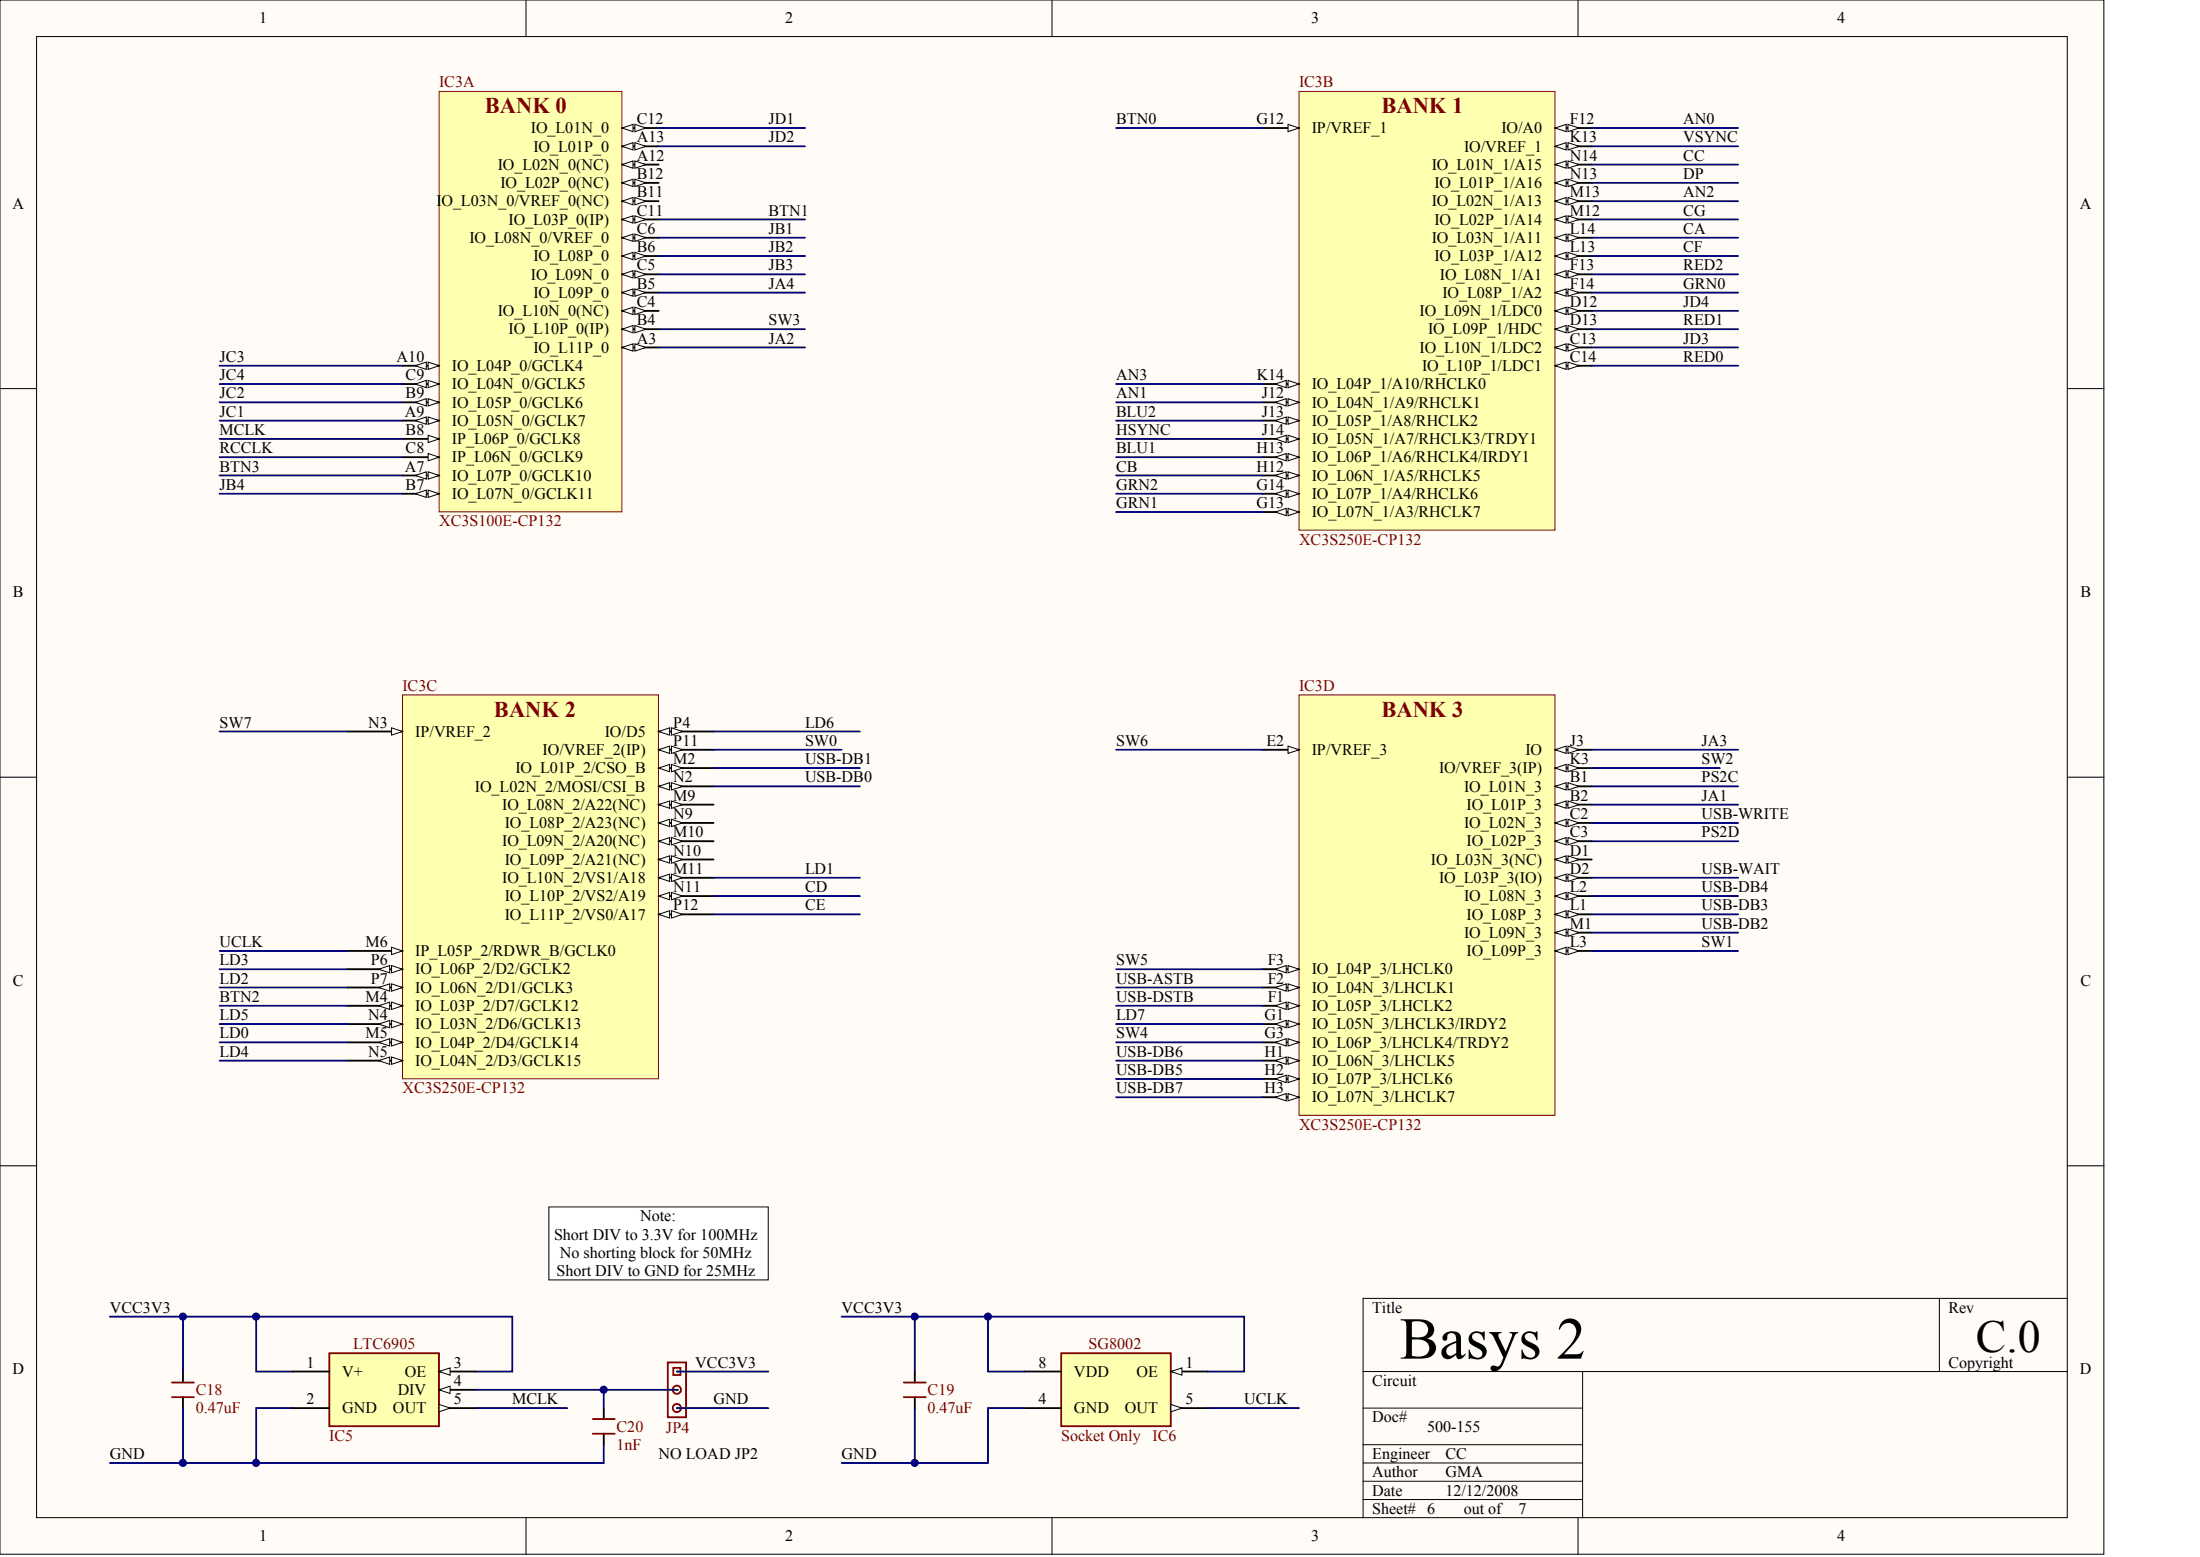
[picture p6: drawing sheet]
<svg xmlns="http://www.w3.org/2000/svg" width="840mm" height="594mm" viewBox="0 0 840 594" stroke-linecap="round" stroke-linejoin="round" font-family="sans-serif">
<g fill="#fffcf8" stroke="#000" stroke-width=".38">
<path d="M0 0h802.9v593h-802.9z"/>
<path d="M14 14h775v565.1h-775z"/>
</g>
<g fill="none" stroke="#000" stroke-width=".38">
<path d="M200.7 0v14M401.5 0v14M602.2 0v14M0 148.3h14M789 148.3h14M0 296.5h14M789 296.5h14M0 444.8h14M789 444.8h14M740.1 495.4v27.9M789 495.4h-268.8v83.7M520.2 523.3h268.8"/>
<path d="M520.2 537.3h83.8M604 523.3v55.8M520.2 558.2h83.8M520.2 551.2h83.8M200.7 579.1v14M401.5 579.1v14M520.2 565.2h83.8M520.2 572.2h83.8M602.2 579.1v14"/>
</g>
<path d="M405 516.3h41.8v27.9h-41.8z" fill="#ffffb0" stroke="#800000" stroke-width=".7"/>
<path d="M391 523.3h14M391 537.3h14M446.9 523.3h13.9" fill="none" stroke="#000" stroke-width=".7"/>
<path d="M446.9 523.3l4.2-1.4v2.8z" fill="#fffcf8" stroke="#000" stroke-width=".38"/>
<path d="M446.9 537.3h13.9" fill="none" stroke="#000" stroke-width=".7"/>
<path d="M446.9 535.9l4.2 1.4-4.2 1.4z" fill="#fffcf8" stroke="#000" stroke-width=".38"/>
<path d="M69.8 523.3v4.2M69.8 533.1v4.2M349.1 523.3v4.2M349.1 533.1v4.2" fill="none" stroke="#000" stroke-width=".7"/>
<path d="M65.6 527.5h8.4M65.6 533.1h8.4M344.9 527.5h8.4M344.9 533.1h8.4" fill="none" stroke="#800000" stroke-width=".7"/>
<path d="M41.9 502.4h55.9v20.9h13.9M69.8 502.4v20.9M97.8 502.4h97.7v20.9h-14M321.2 502.4h55.9v20.9h13.9M349.1 502.4v20.9M377.1 502.4h97.7v20.9h-14M69.8 537.3v20.9M111.7 537.3h-13.9v20.9h-55.9M181.5 537.3h35M349.1 537.3v20.9M391 537.3h-13.9v20.9h-55.9M460.8 537.3h35" fill="none" stroke="#000080" stroke-width=".7"/>
<path d="M167.6 34.9h69.7v160.4h-69.7z" fill="#ffffb0" stroke="#800000" stroke-width=".38"/>
<path d="M237.4 48.8h14" fill="none" stroke="#000" stroke-width=".7"/>
<g fill="#fffcf8" stroke="#000" stroke-width=".38">
<path d="M237.4 48.8l4.2-1.3v2.7z"/>
<path d="M242.3 47.5l4.2 1.3-4.2 1.4z"/>
</g>
<path d="M237.4 55.8h14" fill="none" stroke="#000" stroke-width=".7"/>
<g fill="#fffcf8" stroke="#000" stroke-width=".38">
<path d="M237.4 55.8l4.2-1.4v2.8z"/>
<path d="M242.3 54.4l4.2 1.4-4.2 1.4z"/>
</g>
<path d="M237.4 62.8h14" fill="none" stroke="#000" stroke-width=".7"/>
<g fill="#fffcf8" stroke="#000" stroke-width=".38">
<path d="M237.4 62.8l4.2-1.4v2.8z"/>
<path d="M242.3 61.4l4.2 1.4-4.2 1.4z"/>
</g>
<path d="M237.4 69.8h14" fill="none" stroke="#000" stroke-width=".7"/>
<g fill="#fffcf8" stroke="#000" stroke-width=".38">
<path d="M237.4 69.8l4.2-1.4v2.8z"/>
<path d="M242.3 68.4l4.2 1.4-4.2 1.4z"/>
</g>
<path d="M237.4 76.8h14" fill="none" stroke="#000" stroke-width=".7"/>
<g fill="#fffcf8" stroke="#000" stroke-width=".38">
<path d="M237.4 76.8l4.2-1.4v2.8z"/>
<path d="M242.3 75.4l4.2 1.4-4.2 1.4z"/>
</g>
<path d="M237.4 83.7h14" fill="none" stroke="#000" stroke-width=".7"/>
<g fill="#fffcf8" stroke="#000" stroke-width=".38">
<path d="M237.4 83.7l4.2-1.4v2.8z"/>
<path d="M242.3 82.3l4.2 1.4-4.2 1.4z"/>
</g>
<path d="M153.6 146.5h14" fill="none" stroke="#000" stroke-width=".7"/>
<g fill="#fffcf8" stroke="#000" stroke-width=".38">
<path d="M163.4 145.1l4.2 1.4-4.2 1.4z"/>
<path d="M158.5 146.5l4.2-1.4v2.8z"/>
</g>
<path d="M153.6 139.6h14" fill="none" stroke="#000" stroke-width=".7"/>
<g fill="#fffcf8" stroke="#000" stroke-width=".38">
<path d="M163.4 138.2l4.2 1.4-4.2 1.3z"/>
<path d="M158.5 139.6l4.2-1.4v2.7z"/>
</g>
<path d="M153.6 160.5h14" fill="none" stroke="#000" stroke-width=".7"/>
<g fill="#fffcf8" stroke="#000" stroke-width=".38">
<path d="M163.4 159.1l4.2 1.4-4.2 1.4z"/>
<path d="M158.5 160.5l4.2-1.4v2.8z"/>
</g>
<path d="M153.6 153.5h14" fill="none" stroke="#000" stroke-width=".7"/>
<g fill="#fffcf8" stroke="#000" stroke-width=".38">
<path d="M163.4 152.1l4.2 1.4-4.2 1.4z"/>
<path d="M158.5 153.5l4.2-1.4v2.8z"/>
</g>
<path d="M153.6 188.4h14" fill="none" stroke="#000" stroke-width=".7"/>
<g fill="#fffcf8" stroke="#000" stroke-width=".38">
<path d="M163.4 187l4.2 1.4-4.2 1.4z"/>
<path d="M158.5 188.4l4.2-1.4v2.8z"/>
</g>
<path d="M153.6 181.4h14" fill="none" stroke="#000" stroke-width=".7"/>
<g fill="#fffcf8" stroke="#000" stroke-width=".38">
<path d="M163.4 180l4.2 1.4-4.2 1.4z"/>
<path d="M158.5 181.4l4.2-1.4v2.8z"/>
</g>
<path d="M237.4 90.7h14" fill="none" stroke="#000" stroke-width=".7"/>
<g fill="#fffcf8" stroke="#000" stroke-width=".38">
<path d="M237.4 90.7l4.2-1.4v2.8z"/>
<path d="M242.3 89.3l4.2 1.4-4.2 1.4z"/>
</g>
<path d="M237.4 97.7h14" fill="none" stroke="#000" stroke-width=".7"/>
<g fill="#fffcf8" stroke="#000" stroke-width=".38">
<path d="M237.4 97.7l4.2-1.4v2.8z"/>
<path d="M242.3 96.3l4.2 1.4-4.2 1.4z"/>
</g>
<path d="M237.4 104.7h14" fill="none" stroke="#000" stroke-width=".7"/>
<g fill="#fffcf8" stroke="#000" stroke-width=".38">
<path d="M237.4 104.7l4.2-1.4v2.8z"/>
<path d="M242.3 103.3l4.2 1.4-4.2 1.4z"/>
</g>
<path d="M237.4 111.6h14" fill="none" stroke="#000" stroke-width=".7"/>
<g fill="#fffcf8" stroke="#000" stroke-width=".38">
<path d="M237.4 111.6l4.2-1.4v2.8z"/>
<path d="M242.3 110.2l4.2 1.4-4.2 1.4z"/>
</g>
<path d="M237.4 118.6h14" fill="none" stroke="#000" stroke-width=".7"/>
<g fill="#fffcf8" stroke="#000" stroke-width=".38">
<path d="M237.4 118.6l4.2-1.4v2.8z"/>
<path d="M242.3 117.2l4.2 1.4-4.2 1.4z"/>
</g>
<path d="M237.4 125.6h14" fill="none" stroke="#000" stroke-width=".7"/>
<g fill="#fffcf8" stroke="#000" stroke-width=".38">
<path d="M237.4 125.6l4.2-1.4v2.8z"/>
<path d="M242.3 124.2l4.2 1.4-4.2 1.4z"/>
</g>
<path d="M237.4 132.6h14" fill="none" stroke="#000" stroke-width=".7"/>
<g fill="#fffcf8" stroke="#000" stroke-width=".38">
<path d="M237.4 132.6l4.2-1.4v2.8z"/>
<path d="M242.3 131.2l4.2 1.4-4.2 1.4z"/>
</g>
<path d="M153.6 174.4h14" fill="none" stroke="#000" stroke-width=".7"/>
<path d="M163.4 173l4.2 1.4-4.2 1.4z" fill="#fffcf8" stroke="#000" stroke-width=".38"/>
<path d="M153.6 167.5h14" fill="none" stroke="#000" stroke-width=".7"/>
<path d="M163.4 166.1l4.2 1.4-4.2 1.4z" fill="#fffcf8" stroke="#000" stroke-width=".38"/>
<path d="M495.8 34.9h97.6v167.4h-97.6z" fill="#ffffb0" stroke="#800000" stroke-width=".38"/>
<path d="M593.5 48.8h14" fill="none" stroke="#000" stroke-width=".7"/>
<g fill="#fffcf8" stroke="#000" stroke-width=".38">
<path d="M593.5 48.8l4.2-1.3v2.7z"/>
<path d="M598.4 47.5l4.2 1.3-4.2 1.4z"/>
</g>
<path d="M593.5 55.8h14" fill="none" stroke="#000" stroke-width=".7"/>
<g fill="#fffcf8" stroke="#000" stroke-width=".38">
<path d="M593.5 55.8l4.2-1.4v2.8z"/>
<path d="M598.4 54.4l4.2 1.4-4.2 1.4z"/>
</g>
<path d="M593.5 62.8h14" fill="none" stroke="#000" stroke-width=".7"/>
<g fill="#fffcf8" stroke="#000" stroke-width=".38">
<path d="M593.5 62.8l4.2-1.4v2.8z"/>
<path d="M598.4 61.4l4.2 1.4-4.2 1.4z"/>
</g>
<path d="M593.5 69.8h14" fill="none" stroke="#000" stroke-width=".7"/>
<g fill="#fffcf8" stroke="#000" stroke-width=".38">
<path d="M593.5 69.8l4.2-1.4v2.8z"/>
<path d="M598.4 68.4l4.2 1.4-4.2 1.4z"/>
</g>
<path d="M593.5 76.8h14" fill="none" stroke="#000" stroke-width=".7"/>
<g fill="#fffcf8" stroke="#000" stroke-width=".38">
<path d="M593.5 76.8l4.2-1.4v2.8z"/>
<path d="M598.4 75.4l4.2 1.4-4.2 1.4z"/>
</g>
<path d="M593.5 83.7h14" fill="none" stroke="#000" stroke-width=".7"/>
<g fill="#fffcf8" stroke="#000" stroke-width=".38">
<path d="M593.5 83.7l4.2-1.4v2.8z"/>
<path d="M598.4 82.3l4.2 1.4-4.2 1.4z"/>
</g>
<path d="M593.5 90.7h14" fill="none" stroke="#000" stroke-width=".7"/>
<g fill="#fffcf8" stroke="#000" stroke-width=".38">
<path d="M593.5 90.7l4.2-1.4v2.8z"/>
<path d="M598.4 89.3l4.2 1.4-4.2 1.4z"/>
</g>
<path d="M593.5 97.7h14" fill="none" stroke="#000" stroke-width=".7"/>
<g fill="#fffcf8" stroke="#000" stroke-width=".38">
<path d="M593.5 97.7l4.2-1.4v2.8z"/>
<path d="M598.4 96.3l4.2 1.4-4.2 1.4z"/>
</g>
<path d="M481.8 153.5h14" fill="none" stroke="#000" stroke-width=".7"/>
<g fill="#fffcf8" stroke="#000" stroke-width=".38">
<path d="M491.6 152.1l4.2 1.4-4.2 1.4z"/>
<path d="M486.7 153.5l4.2-1.4v2.8z"/>
</g>
<path d="M481.8 146.5h14" fill="none" stroke="#000" stroke-width=".7"/>
<g fill="#fffcf8" stroke="#000" stroke-width=".38">
<path d="M491.6 145.1l4.2 1.4-4.2 1.4z"/>
<path d="M486.7 146.5l4.2-1.4v2.8z"/>
</g>
<path d="M481.8 167.5h14" fill="none" stroke="#000" stroke-width=".7"/>
<g fill="#fffcf8" stroke="#000" stroke-width=".38">
<path d="M491.6 166.1l4.2 1.4-4.2 1.4z"/>
<path d="M486.7 167.5l4.2-1.4v2.8z"/>
</g>
<path d="M481.8 160.5h14" fill="none" stroke="#000" stroke-width=".7"/>
<g fill="#fffcf8" stroke="#000" stroke-width=".38">
<path d="M491.6 159.1l4.2 1.4-4.2 1.4z"/>
<path d="M486.7 160.5l4.2-1.4v2.8z"/>
</g>
<path d="M481.8 181.4h14" fill="none" stroke="#000" stroke-width=".7"/>
<g fill="#fffcf8" stroke="#000" stroke-width=".38">
<path d="M491.6 180l4.2 1.4-4.2 1.4z"/>
<path d="M486.7 181.4l4.2-1.4v2.8z"/>
</g>
<path d="M481.8 174.4h14" fill="none" stroke="#000" stroke-width=".7"/>
<g fill="#fffcf8" stroke="#000" stroke-width=".38">
<path d="M491.6 173l4.2 1.4-4.2 1.4z"/>
<path d="M486.7 174.4l4.2-1.4v2.8z"/>
</g>
<path d="M481.8 195.4h14" fill="none" stroke="#000" stroke-width=".7"/>
<g fill="#fffcf8" stroke="#000" stroke-width=".38">
<path d="M491.6 194l4.2 1.4-4.2 1.4z"/>
<path d="M486.7 195.4l4.2-1.4v2.8z"/>
</g>
<path d="M481.8 188.4h14" fill="none" stroke="#000" stroke-width=".7"/>
<g fill="#fffcf8" stroke="#000" stroke-width=".38">
<path d="M491.6 187l4.2 1.4-4.2 1.4z"/>
<path d="M486.7 188.4l4.2-1.4v2.8z"/>
</g>
<path d="M593.5 104.7h14" fill="none" stroke="#000" stroke-width=".7"/>
<g fill="#fffcf8" stroke="#000" stroke-width=".38">
<path d="M593.5 104.7l4.2-1.4v2.8z"/>
<path d="M598.4 103.3l4.2 1.4-4.2 1.4z"/>
</g>
<path d="M593.5 111.6h14" fill="none" stroke="#000" stroke-width=".7"/>
<g fill="#fffcf8" stroke="#000" stroke-width=".38">
<path d="M593.5 111.6l4.2-1.4v2.8z"/>
<path d="M598.4 110.2l4.2 1.4-4.2 1.4z"/>
</g>
<path d="M593.5 118.6h14" fill="none" stroke="#000" stroke-width=".7"/>
<g fill="#fffcf8" stroke="#000" stroke-width=".38">
<path d="M593.5 118.6l4.2-1.4v2.8z"/>
<path d="M598.4 117.2l4.2 1.4-4.2 1.4z"/>
</g>
<path d="M593.5 125.6h14" fill="none" stroke="#000" stroke-width=".7"/>
<g fill="#fffcf8" stroke="#000" stroke-width=".38">
<path d="M593.5 125.6l4.2-1.4v2.8z"/>
<path d="M598.4 124.2l4.2 1.4-4.2 1.4z"/>
</g>
<path d="M593.5 132.6h14" fill="none" stroke="#000" stroke-width=".7"/>
<g fill="#fffcf8" stroke="#000" stroke-width=".38">
<path d="M593.5 132.6l4.2-1.4v2.8z"/>
<path d="M598.4 131.2l4.2 1.4-4.2 1.4z"/>
</g>
<path d="M593.5 139.6h14" fill="none" stroke="#000" stroke-width=".7"/>
<g fill="#fffcf8" stroke="#000" stroke-width=".38">
<path d="M593.5 139.6l4.2-1.4v2.7z"/>
<path d="M598.4 138.2l4.2 1.4-4.2 1.3z"/>
</g>
<path d="M481.8 48.8h14" fill="none" stroke="#000" stroke-width=".7"/>
<path d="M491.6 47.5l4.2 1.3-4.2 1.4z" fill="#fffcf8" stroke="#000" stroke-width=".38"/>
<path d="M153.6 265.1h97.7v146.5h-97.7z" fill="#ffffb0" stroke="#800000" stroke-width=".38"/>
<path d="M251.4 279.1h20.9" fill="none" stroke="#000" stroke-width=".7"/>
<g fill="#fffcf8" stroke="#000" stroke-width=".38">
<path d="M251.4 279.1l4.2-1.4v2.8z"/>
<path d="M256.3 277.7l4.1 1.4-4.1 1.4z"/>
</g>
<path d="M251.4 286.1h20.9" fill="none" stroke="#000" stroke-width=".7"/>
<g fill="#fffcf8" stroke="#000" stroke-width=".38">
<path d="M251.4 286.1l4.2-1.4v2.8z"/>
<path d="M256.3 284.7l4.1 1.4-4.1 1.4z"/>
</g>
<path d="M132.7 390.7h20.9" fill="none" stroke="#000" stroke-width=".7"/>
<g fill="#fffcf8" stroke="#000" stroke-width=".38">
<path d="M149.4 389.3l4.2 1.4-4.2 1.4z"/>
<path d="M144.5 390.7l4.2-1.4v2.8z"/>
</g>
<path d="M132.7 383.8h20.9" fill="none" stroke="#000" stroke-width=".7"/>
<g fill="#fffcf8" stroke="#000" stroke-width=".38">
<path d="M149.4 382.4l4.2 1.4-4.2 1.4z"/>
<path d="M144.5 383.8l4.2-1.4v2.8z"/>
</g>
<path d="M132.7 404.7h20.9" fill="none" stroke="#000" stroke-width=".7"/>
<g fill="#fffcf8" stroke="#000" stroke-width=".38">
<path d="M149.4 403.3l4.2 1.4-4.2 1.4z"/>
<path d="M144.5 404.7l4.2-1.4v2.8z"/>
</g>
<path d="M132.7 397.7h20.9" fill="none" stroke="#000" stroke-width=".7"/>
<g fill="#fffcf8" stroke="#000" stroke-width=".38">
<path d="M149.4 396.3l4.2 1.4-4.2 1.4z"/>
<path d="M144.5 397.7l4.2-1.4v2.8z"/>
</g>
<path d="M132.7 376.8h20.9" fill="none" stroke="#000" stroke-width=".7"/>
<g fill="#fffcf8" stroke="#000" stroke-width=".38">
<path d="M149.4 375.4l4.2 1.4-4.2 1.4z"/>
<path d="M144.5 376.8l4.2-1.4v2.8z"/>
</g>
<path d="M132.7 369.8h20.9" fill="none" stroke="#000" stroke-width=".7"/>
<g fill="#fffcf8" stroke="#000" stroke-width=".38">
<path d="M149.4 368.4l4.2 1.4-4.2 1.4z"/>
<path d="M144.5 369.8l4.2-1.4v2.8z"/>
</g>
<path d="M251.4 307h20.9" fill="none" stroke="#000" stroke-width=".7"/>
<g fill="#fffcf8" stroke="#000" stroke-width=".38">
<path d="M251.4 307l4.2-1.4v2.8z"/>
<path d="M256.3 305.6l4.1 1.4-4.1 1.4z"/>
</g>
<path d="M251.4 314h20.9" fill="none" stroke="#000" stroke-width=".7"/>
<g fill="#fffcf8" stroke="#000" stroke-width=".38">
<path d="M251.4 314l4.2-1.4v2.8z"/>
<path d="M256.3 312.6l4.1 1.4-4.1 1.4z"/>
</g>
<path d="M251.4 321h20.9" fill="none" stroke="#000" stroke-width=".7"/>
<g fill="#fffcf8" stroke="#000" stroke-width=".38">
<path d="M251.4 321l4.2-1.4v2.8z"/>
<path d="M256.3 319.6l4.1 1.4-4.1 1.4z"/>
</g>
<path d="M251.4 327.9h20.9" fill="none" stroke="#000" stroke-width=".7"/>
<g fill="#fffcf8" stroke="#000" stroke-width=".38">
<path d="M251.4 327.9l4.2-1.4v2.8z"/>
<path d="M256.3 326.5l4.1 1.4-4.1 1.4z"/>
</g>
<path d="M251.4 334.9h20.9" fill="none" stroke="#000" stroke-width=".7"/>
<g fill="#fffcf8" stroke="#000" stroke-width=".38">
<path d="M251.4 334.9l4.2-1.4v2.8z"/>
<path d="M256.3 333.5l4.1 1.4-4.1 1.4z"/>
</g>
<path d="M251.4 341.9h20.9" fill="none" stroke="#000" stroke-width=".7"/>
<g fill="#fffcf8" stroke="#000" stroke-width=".38">
<path d="M251.4 341.9l4.2-1.4v2.8z"/>
<path d="M256.3 340.5l4.1 1.4-4.1 1.4z"/>
</g>
<path d="M251.4 348.9h20.9" fill="none" stroke="#000" stroke-width=".7"/>
<g fill="#fffcf8" stroke="#000" stroke-width=".38">
<path d="M251.4 348.9l4.2-1.4v2.8z"/>
<path d="M256.3 347.5l4.1 1.4-4.1 1.4z"/>
</g>
<path d="M132.7 279.1h20.9" fill="none" stroke="#000" stroke-width=".7"/>
<path d="M149.4 277.7l4.2 1.4-4.2 1.4z" fill="#fffcf8" stroke="#000" stroke-width=".38"/>
<path d="M132.7 362.8h20.9" fill="none" stroke="#000" stroke-width=".7"/>
<path d="M149.4 361.4l4.2 1.4-4.2 1.4z" fill="#fffcf8" stroke="#000" stroke-width=".38"/>
<path d="M251.4 293.1h20.9" fill="none" stroke="#000" stroke-width=".7"/>
<g fill="#fffcf8" stroke="#000" stroke-width=".38">
<path d="M251.4 293.1l4.2-1.4v2.8z"/>
<path d="M256.3 291.7l4.1 1.4-4.1 1.4z"/>
</g>
<path d="M251.4 300h20.9" fill="none" stroke="#000" stroke-width=".7"/>
<g fill="#fffcf8" stroke="#000" stroke-width=".38">
<path d="M251.4 300l4.2-1.4v2.8z"/>
<path d="M256.3 298.6l4.1 1.4-4.1 1.4z"/>
</g>
<path d="M495.8 265.1h97.6v160.5h-97.6z" fill="#ffffb0" stroke="#800000" stroke-width=".38"/>
<path d="M593.5 286.1h14" fill="none" stroke="#000" stroke-width=".7"/>
<g fill="#fffcf8" stroke="#000" stroke-width=".38">
<path d="M593.5 286.1l4.2-1.4v2.8z"/>
<path d="M598.4 284.7l4.2 1.4-4.2 1.4z"/>
</g>
<path d="M593.5 293.1h14" fill="none" stroke="#000" stroke-width=".7"/>
<g fill="#fffcf8" stroke="#000" stroke-width=".38">
<path d="M593.5 293.1l4.2-1.4v2.8z"/>
<path d="M598.4 291.7l4.2 1.4-4.2 1.4z"/>
</g>
<path d="M593.5 300h14" fill="none" stroke="#000" stroke-width=".7"/>
<g fill="#fffcf8" stroke="#000" stroke-width=".38">
<path d="M593.5 300l4.2-1.4v2.8z"/>
<path d="M598.4 298.6l4.2 1.4-4.2 1.4z"/>
</g>
<path d="M593.5 307h14" fill="none" stroke="#000" stroke-width=".7"/>
<g fill="#fffcf8" stroke="#000" stroke-width=".38">
<path d="M593.5 307l4.2-1.4v2.8z"/>
<path d="M598.4 305.6l4.2 1.4-4.2 1.4z"/>
</g>
<path d="M593.5 314h14" fill="none" stroke="#000" stroke-width=".7"/>
<g fill="#fffcf8" stroke="#000" stroke-width=".38">
<path d="M593.5 314l4.2-1.4v2.8z"/>
<path d="M598.4 312.6l4.2 1.4-4.2 1.4z"/>
</g>
<path d="M593.5 321h14" fill="none" stroke="#000" stroke-width=".7"/>
<g fill="#fffcf8" stroke="#000" stroke-width=".38">
<path d="M593.5 321l4.2-1.4v2.8z"/>
<path d="M598.4 319.6l4.2 1.4-4.2 1.4z"/>
</g>
<path d="M593.5 327.9h14" fill="none" stroke="#000" stroke-width=".7"/>
<g fill="#fffcf8" stroke="#000" stroke-width=".38">
<path d="M593.5 327.9l4.2-1.4v2.8z"/>
<path d="M598.4 326.5l4.2 1.4-4.2 1.4z"/>
</g>
<path d="M593.5 334.9h14" fill="none" stroke="#000" stroke-width=".7"/>
<g fill="#fffcf8" stroke="#000" stroke-width=".38">
<path d="M593.5 334.9l4.2-1.4v2.8z"/>
<path d="M598.4 333.5l4.2 1.4-4.2 1.4z"/>
</g>
<path d="M481.8 376.8h14" fill="none" stroke="#000" stroke-width=".7"/>
<g fill="#fffcf8" stroke="#000" stroke-width=".38">
<path d="M491.6 375.4l4.2 1.4-4.2 1.4z"/>
<path d="M486.7 376.8l4.2-1.4v2.8z"/>
</g>
<path d="M481.8 369.8h14" fill="none" stroke="#000" stroke-width=".7"/>
<g fill="#fffcf8" stroke="#000" stroke-width=".38">
<path d="M491.6 368.4l4.2 1.4-4.2 1.4z"/>
<path d="M486.7 369.8l4.2-1.4v2.8z"/>
</g>
<path d="M481.8 390.7h14" fill="none" stroke="#000" stroke-width=".7"/>
<g fill="#fffcf8" stroke="#000" stroke-width=".38">
<path d="M491.6 389.3l4.2 1.4-4.2 1.4z"/>
<path d="M486.7 390.7l4.2-1.4v2.8z"/>
</g>
<path d="M481.8 383.8h14" fill="none" stroke="#000" stroke-width=".7"/>
<g fill="#fffcf8" stroke="#000" stroke-width=".38">
<path d="M491.6 382.4l4.2 1.4-4.2 1.4z"/>
<path d="M486.7 383.8l4.2-1.4v2.8z"/>
</g>
<path d="M481.8 404.7h14" fill="none" stroke="#000" stroke-width=".7"/>
<g fill="#fffcf8" stroke="#000" stroke-width=".38">
<path d="M491.6 403.3l4.2 1.4-4.2 1.4z"/>
<path d="M486.7 404.7l4.2-1.4v2.8z"/>
</g>
<path d="M481.8 397.7h14" fill="none" stroke="#000" stroke-width=".7"/>
<g fill="#fffcf8" stroke="#000" stroke-width=".38">
<path d="M491.6 396.3l4.2 1.4-4.2 1.4z"/>
<path d="M486.7 397.7l4.2-1.4v2.8z"/>
</g>
<path d="M481.8 418.7h14" fill="none" stroke="#000" stroke-width=".7"/>
<g fill="#fffcf8" stroke="#000" stroke-width=".38">
<path d="M491.6 417.3l4.2 1.4-4.2 1.3z"/>
<path d="M486.7 418.7l4.2-1.4v2.7z"/>
</g>
<path d="M481.8 411.7h14" fill="none" stroke="#000" stroke-width=".7"/>
<g fill="#fffcf8" stroke="#000" stroke-width=".38">
<path d="M491.6 410.3l4.2 1.4-4.2 1.4z"/>
<path d="M486.7 411.7l4.2-1.4v2.8z"/>
</g>
<path d="M593.5 341.9h14" fill="none" stroke="#000" stroke-width=".7"/>
<g fill="#fffcf8" stroke="#000" stroke-width=".38">
<path d="M593.5 341.9l4.2-1.4v2.8z"/>
<path d="M598.4 340.5l4.2 1.4-4.2 1.4z"/>
</g>
<path d="M593.5 348.9h14" fill="none" stroke="#000" stroke-width=".7"/>
<g fill="#fffcf8" stroke="#000" stroke-width=".38">
<path d="M593.5 348.9l4.2-1.4v2.8z"/>
<path d="M598.4 347.5l4.2 1.4-4.2 1.4z"/>
</g>
<path d="M593.5 355.9h14" fill="none" stroke="#000" stroke-width=".7"/>
<g fill="#fffcf8" stroke="#000" stroke-width=".38">
<path d="M593.5 355.9l4.2-1.4v2.8z"/>
<path d="M598.4 354.5l4.2 1.4-4.2 1.4z"/>
</g>
<path d="M593.5 362.8h14" fill="none" stroke="#000" stroke-width=".7"/>
<g fill="#fffcf8" stroke="#000" stroke-width=".38">
<path d="M593.5 362.8l4.2-1.4v2.8z"/>
<path d="M598.4 361.4l4.2 1.4-4.2 1.4z"/>
</g>
<path d="M481.8 286.1h14" fill="none" stroke="#000" stroke-width=".7"/>
<path d="M491.6 284.7l4.2 1.4-4.2 1.4z" fill="#fffcf8" stroke="#000" stroke-width=".38"/>
<g fill="none" stroke="#000080" stroke-width=".7">
<path d="M251.4 48.8h55.8M251.4 55.8h55.8M425.9 48.8h55.9M607.5 48.8h55.8M607.5 55.8h55.8M607.5 62.8h55.8M607.5 69.8h55.8M607.5 76.8h55.8M251.4 83.7h55.8M251.4 90.7h55.8M251.4 97.7h55.8M607.5 83.7h55.8"/>
<path d="M607.5 90.7h55.8M607.5 97.7h55.8M251.4 104.7h55.8M251.4 111.6h55.8M607.5 104.7h55.8M607.5 111.6h55.8M607.5 118.6h55.8M83.8 139.6h69.8M251.4 125.6h55.8M251.4 132.6h55.8M607.5 125.6h55.8M607.5 132.6h55.8"/>
<path d="M607.5 139.6h55.8M83.8 146.5h69.8M83.8 153.5h69.8M425.9 146.5h55.9M425.9 153.5h55.9M83.8 160.5h69.8M83.8 167.5h69.8M425.9 160.5h55.9M425.9 167.5h55.9M425.9 174.4h55.9M83.8 181.4h69.8M83.8 188.4h69.8"/>
<path d="M425.9 181.4h55.9M425.9 188.4h55.9M425.9 195.4h55.9M83.8 279.1h48.9M272.3 279.1h55.9M272.3 286.1h48.9M272.3 293.1h55.9M425.9 286.1h55.9M607.5 286.1h55.8M607.5 293.1h48.9M272.3 300h55.9M607.5 300h55.8"/>
<path d="M607.5 307h55.8M607.5 314h55.8M272.3 334.9h55.9M607.5 334.9h55.8M607.5 321h55.8M272.3 341.9h55.9M272.3 348.9h55.9M607.5 341.9h55.8M607.5 348.9h55.8M607.5 355.9h55.8M83.8 362.8h48.9M83.8 369.8h48.9"/>
<path d="M83.8 376.8h48.9M425.9 369.8h55.9M425.9 376.8h55.9M607.5 362.8h55.8M83.8 383.8h48.9M83.8 390.7h48.9M83.8 397.7h48.9M425.9 383.8h55.9M425.9 390.7h55.9M425.9 397.7h55.9M83.8 404.7h48.9M425.9 404.7h55.9"/>
<path d="M425.9 411.7h55.9M425.9 418.7h55.9"/>
</g>
<path d="M125.7 516.3h41.8v27.9h-41.8z" fill="#ffffb0" stroke="#800000" stroke-width=".7"/>
<path d="M111.7 523.3h14M111.7 537.3h14M167.6 523.3h13.9" fill="none" stroke="#000" stroke-width=".7"/>
<path d="M167.6 523.3l4.2-1.4v2.8z" fill="#fffcf8" stroke="#000" stroke-width=".38"/>
<path d="M167.6 530.3h13.9" fill="none" stroke="#000" stroke-width=".7"/>
<path d="M167.6 530.3l4.2-1.4v2.8z" fill="#fffcf8" stroke="#000" stroke-width=".38"/>
<path d="M167.6 537.3h13.9" fill="none" stroke="#000" stroke-width=".7"/>
<path d="M167.6 535.9l4.2 1.4-4.2 1.4z" fill="#fffcf8" stroke="#000" stroke-width=".38"/>
<g fill="#000">
<circle cx="258.4" cy="523.3" r=".35"/>
<circle cx="258.4" cy="530.3" r=".35"/>
<circle cx="258.4" cy="537.3" r=".35"/>
</g>
<g fill="none" stroke="#800000" stroke-width=".7">
<path d="M254.9 519.8h6.9v21h-6.9zM257 521.9h2.7v2.7h-2.7zM259.7 531a1.57 1.57 0 0 0-1.3-2.3 1.57 1.57 0 0 0-1.6 2.1 1.57 1.57 0 0 0 2.6 .6l.3-.4M226.2 541.5h8.4M226.2 547h8.4"/>
<circle cx="258.3" cy="537.2" r="1.57"/>
</g>
<path d="M181.5 530.3h76.9M230.4 530.3v7M258.4 523.3h34.9M258.4 537.3h34.9M230.4 551.2v7h-132.6" fill="none" stroke="#000080" stroke-width=".7"/>
<path d="M230.4 537.3v4.2M230.4 547v4.2" fill="none" stroke="#000" stroke-width=".7"/>
<path d="M209.5 460.5h83.7v27.9h-83.7z" fill="#fff" stroke="#000" stroke-width=".38"/>
<path d="M83.8 174.4h69.8" fill="none" stroke="#000080" stroke-width=".7"/>
<g fill="#000080" stroke="#000080" stroke-width=".38">
<circle cx="69.8" cy="558.2" r="1.36"/>
<circle cx="69.8" cy="502.3" r="1.36"/>
<circle cx="97.7" cy="558.2" r="1.36"/>
<circle cx="97.7" cy="502.3" r="1.36"/>
<circle cx="230.4" cy="530.3" r="1.36"/>
<circle cx="349.1" cy="558.2" r="1.36"/>
<circle cx="349.1" cy="502.3" r="1.36"/>
<circle cx="377" cy="502.3" r="1.36"/>
</g>
<text font-size="22.7" x="534.2" y="518.4">Basys 2</text>
<text font-size="17.4" x="754.1" y="515.8">C.0</text>
<g font-size="8.6" fill="#800000">
<text x="185" y="43.2">BANK 0</text>
<text x="527.2" y="43.2">BANK 1</text>
<text x="188.5" y="273.5">BANK 2</text>
<text x="527.2" y="273.5">BANK 3</text>
</g>
<g font-size="6.1">
<text x="98.9" y="9">1</text>
<text x="299.6" y="9">2</text>
<text x="500.4" y="9">3</text>
<text x="701.1" y="9">4</text>
<text x="243" y="47.3">C12</text>
<text x="293.3" y="47.3">JD1</text>
<text x="425.9" y="47.3">BTN0</text>
<text x="479.6" y="47.3">G12</text>
<text x="599.1" y="47.3">F12</text>
<text x="642.4" y="47.3">AN0</text>
<text x="202.6" y="50.8">IO_L01N_0</text>
<text x="500.6" y="50.8">IP/VREF_1</text>
<text x="573" y="50.8">IO/A0</text>
<text x="203.6" y="57.8">IO_L01P_0</text>
<text x="243" y="54.3">A13</text>
<text x="293.3" y="54.3">JD2</text>
<text x="558.7" y="57.8">IO/VREF_1</text>
<text x="599.1" y="54.3">K13</text>
<text x="642.4" y="54.3">VSYNC</text>
<text x="190" y="64.8">IO_L02N_0(NC)</text>
<text x="243" y="61.3">A12</text>
<text x="546.5" y="64.8">IO_L01N_1/A15</text>
<text x="599.1" y="61.3">N14</text>
<text x="642.4" y="61.3">CC</text>
<text x="191" y="71.8">IO_L02P_0(NC)</text>
<text x="243" y="68.3">B12</text>
<text x="547.4" y="71.8">IO_L01P_1/A16</text>
<text x="599.1" y="68.3">N13</text>
<text x="642.4" y="68.3">DP</text>
<text x="243" y="75.2">B11</text>
<text x="599.1" y="75.2">M13</text>
<text x="642.4" y="75.2">AN2</text>
<text x="4.7" y="79.6">A</text>
<text x="166.5" y="78.7">I</text>
<text x="168.5" y="78.7">O_L03N_0/VREF_0(NC)</text>
<text x="243" y="82.2">C11</text>
<text x="293.3" y="82.2">BTN1</text>
<text x="546.5" y="78.7">IO_L02N_1/A13</text>
<text x="599.1" y="82.2">M12</text>
<text x="642.4" y="82.2">CG</text>
<text x="793.8" y="79.6">A</text>
<text x="194.1" y="85.7">IO_L03P_0(IP)</text>
<text x="243" y="89.2">C6</text>
<text x="293.3" y="89.2">JB1</text>
<text x="547.4" y="85.7">IO_L02P_1/A14</text>
<text x="599.1" y="89.2">L14</text>
<text x="642.4" y="89.2">CA</text>
<text x="179.2" y="92.7">IO_L08N_0/VREF_0</text>
<text x="546.5" y="92.7">IO_L03N_1/A11</text>
<text x="203.6" y="99.7">IO_L08P_0</text>
<text x="243" y="96.2">B6</text>
<text x="293.3" y="96.2">JB2</text>
<text x="547.4" y="99.7">IO_L03P_1/A12</text>
<text x="599.1" y="96.2">L13</text>
<text x="642.4" y="96.2">CF</text>
<text x="202.6" y="106.6">IO_L09N_0</text>
<text x="243" y="103.2">C5</text>
<text x="293.3" y="103.2">JB3</text>
<text x="549.5" y="106.6">IO_L08N_1/A1</text>
<text x="599.1" y="103.2">F13</text>
<text x="642.4" y="103.2">RED2</text>
<text x="203.6" y="113.6">IO_L09P_0</text>
<text x="243" y="110.1">B5</text>
<text x="293.3" y="110.1">JA4</text>
<text x="550.5" y="113.6">IO_L08P_1/A2</text>
<text x="599.1" y="110.1">F14</text>
<text x="642.4" y="110.1">GRN0</text>
<text x="243" y="117.1">C4</text>
<text x="599.1" y="117.1">D12</text>
<text x="642.4" y="117.1">JD4</text>
<text x="190" y="120.6">IO_L10N_0(NC)</text>
<text x="243" y="124.1">B4</text>
<text x="293.3" y="124.1">SW3</text>
<text x="541.8" y="120.6">IO_L09N_1/LDC0</text>
<text x="599.1" y="124.1">D13</text>
<text x="642.4" y="124.1">RED1</text>
<text x="194.1" y="127.6">IO_L10P_0(IP)</text>
<text x="243" y="131.1">A3</text>
<text x="293.3" y="131.1">JA2</text>
<text x="545" y="127.6">IO_L09P_1/HDC</text>
<text x="599.1" y="131.1">C13</text>
<text x="642.4" y="131.1">JD3</text>
<text x="203.6" y="134.6">IO_L11P_0</text>
<text x="541.8" y="134.6">IO_L10N_1/LDC2</text>
<text x="83.8" y="138">JC3</text>
<text x="151.4" y="138">A10</text>
<text x="172.5" y="141.5">IO_L04P_0/GCLK4</text>
<text x="542.8" y="141.5">IO_L10P_1/LDC1</text>
<text x="599.1" y="138">C14</text>
<text x="642.4" y="138">RED0</text>
<text x="83.8" y="145">JC4</text>
<text x="154.8" y="145">C9</text>
<text x="172.5" y="148.5">IO_L04N_0/GCLK5</text>
<text x="425.9" y="145">AN3</text>
<text x="479.7" y="145">K14</text>
<text x="500.6" y="148.5">IO_L04P_1/A10/RHCLK0</text>
<text x="83.8" y="152">JC2</text>
<text x="154.8" y="152">B9</text>
<text x="172.5" y="155.5">IO_L05P_0/GCLK6</text>
<text x="425.9" y="152">AN1</text>
<text x="481.6" y="152">J12</text>
<text x="500.6" y="155.5">IO_L04N_1/A9/RHCLK1</text>
<text x="83.8" y="159">JC1</text>
<text x="154.5" y="159">A9</text>
<text x="425.9" y="159">BLU2</text>
<text x="481.6" y="159">J13</text>
<text x="83.8" y="166">MCLK</text>
<text x="154.8" y="166">B8</text>
<text x="172.5" y="162.5">IO_L05N_0/GCLK7</text>
<text x="425.9" y="166">HSYNC</text>
<text x="481.6" y="166">J14</text>
<text x="500.6" y="162.5">IO_L05P_1/A8/RHCLK2</text>
<text x="83.8" y="172.9">RCCLK</text>
<text x="154.8" y="172.9">C8</text>
<text x="172.5" y="169.4">IP_L06P_0/GCLK8</text>
<text x="425.9" y="172.9">BLU1</text>
<text x="479.6" y="172.9">H13</text>
<text x="500.6" y="169.4">IO_L05N_1/A7/RHCLK3/TRDY1</text>
<text x="83.8" y="179.9">BTN3</text>
<text x="154.5" y="179.9">A7</text>
<text x="172.5" y="176.4">IP_L06N_0/GCLK9</text>
<text x="425.9" y="179.9">CB</text>
<text x="479.6" y="179.9">H12</text>
<text x="500.6" y="176.4">IO_L06P_1/A6/RHCLK4/IRDY1</text>
<text x="172.5" y="183.4">IO_L07P_0/GCLK10</text>
<text x="500.6" y="183.4">IO_L06N_1/A5/RHCLK5</text>
<text x="83.8" y="186.9">JB4</text>
<text x="154.8" y="186.9">B7</text>
<text x="172.5" y="190.4">IO_L07N_0/GCLK11</text>
<text x="425.9" y="186.9">GRN2</text>
<text x="479.6" y="186.9">G14</text>
<text x="500.6" y="190.4">IO_L07P_1/A4/RHCLK6</text>
<text x="425.9" y="193.9">GRN1</text>
<text x="479.6" y="193.9">G13</text>
<text x="500.6" y="197.4">IO_L07N_1/A3/RHCLK7</text>
<text x="5" y="227.8">B</text>
<text x="794" y="227.8">B</text>
<text x="83.8" y="277.6">SW7</text>
<text x="140.5" y="277.6">N3</text>
<text x="158.5" y="281.1">IP/VREF_2</text>
<text x="230.8" y="281.1">IO/D5</text>
<text x="257" y="277.6">P4</text>
<text x="307.2" y="277.6">LD6</text>
<text x="257" y="284.6">P11</text>
<text x="307.2" y="284.6">SW0</text>
<text x="425.9" y="284.6">SW6</text>
<text x="483.3" y="284.6">E2</text>
<text x="599.1" y="284.6">J3</text>
<text x="649.4" y="284.6">JA3</text>
<text x="207.1" y="288.1">IO/VREF_2(IP)</text>
<text x="257" y="291.6">M2</text>
<text x="307.2" y="291.6">USB-DB1</text>
<text x="500.6" y="288.1">IP/VREF_3</text>
<text x="582.2" y="288.1">IO</text>
<text x="599.1" y="291.6">K3</text>
<text x="649.4" y="291.6">SW2</text>
<text x="196.7" y="295">IO_L01P_2/CSO_B</text>
<text x="257" y="298.5">N2</text>
<text x="307.2" y="298.5">USB-DB0</text>
<text x="549.2" y="295">IO/VREF_3(IP)</text>
<text x="599.1" y="298.5">B1</text>
<text x="649.4" y="298.5">PS2C</text>
<text x="181.3" y="302">IO_L02N_2/MOSI/CSI_B</text>
<text x="257" y="305.5">M9</text>
<text x="558.7" y="302">IO_L01N_3</text>
<text x="599.1" y="305.5">B2</text>
<text x="649.4" y="305.5">JA1</text>
<text x="191.7" y="309">IO_L08N_2/A22(NC)</text>
<text x="559.7" y="309">IO_L01P_3</text>
<text x="192.6" y="316">IO_L08P_2/A23(NC)</text>
<text x="257" y="312.5">N9</text>
<text x="558.7" y="316">IO_L02N_3</text>
<text x="599.1" y="312.5">C2</text>
<text x="649.4" y="312.5">USB-WRITE</text>
<text x="191.7" y="322.9">IO_L09N_2/A20(NC)</text>
<text x="257" y="319.5">M10</text>
<text x="559.7" y="322.9">IO_L02P_3</text>
<text x="599.1" y="319.5">C3</text>
<text x="649.4" y="319.5">PS2D</text>
<text x="192.6" y="329.9">IO_L09P_2/A21(NC)</text>
<text x="257" y="326.4">N10</text>
<text x="546.1" y="329.9">IO_L03N_3(NC)</text>
<text x="599.1" y="326.4">D1</text>
<text x="257" y="333.4">M11</text>
<text x="307.2" y="333.4">LD1</text>
<text x="599.1" y="333.4">D2</text>
<text x="649.4" y="333.4">USB-WAIT</text>
<text x="191.7" y="336.9">IO_L10N_2/VS1/A18</text>
<text x="257" y="340.4">N11</text>
<text x="307.2" y="340.4">CD</text>
<text x="549.2" y="336.9">IO_L03P_3(IO)</text>
<text x="599.1" y="340.4">L2</text>
<text x="649.4" y="340.4">USB-DB4</text>
<text x="192.6" y="343.9">IO_L10P_2/VS2/A19</text>
<text x="257" y="347.4">P12</text>
<text x="307.2" y="347.4">CE</text>
<text x="558.7" y="343.9">IO_L08N_3</text>
<text x="599.1" y="347.4">L1</text>
<text x="649.4" y="347.4">USB-DB3</text>
<text x="192.6" y="350.9">IO_L11P_2/VS0/A17</text>
<text x="559.7" y="350.9">IO_L08P_3</text>
<text x="558.7" y="357.8">IO_L09N_3</text>
<text x="599.1" y="354.3">M1</text>
<text x="649.4" y="354.3">USB-DB2</text>
<text x="83.8" y="361.3">UCLK</text>
<text x="139.5" y="361.3">M6</text>
<text x="158.5" y="364.8">IP_L05P_2/RDWR_B/GCLK0</text>
<text x="559.7" y="364.8">IO_L09P_3</text>
<text x="599.1" y="361.3">L3</text>
<text x="649.4" y="361.3">SW1</text>
<text x="83.8" y="368.3">LD3</text>
<text x="141.5" y="368.3">P6</text>
<text x="158.5" y="371.8">IO_L06P_2/D2/GCLK2</text>
<text x="425.9" y="368.3">SW5</text>
<text x="483.8" y="368.3">F3</text>
<text x="500.6" y="371.8">IO_L04P_3/LHCLK0</text>
<text x="5" y="376.1">C</text>
<text x="83.8" y="375.3">LD2</text>
<text x="141.5" y="375.3">P7</text>
<text x="425.9" y="375.3">USB-ASTB</text>
<text x="483.8" y="375.3">F2</text>
<text x="794" y="376.1">C</text>
<text x="83.8" y="382.3">BTN2</text>
<text x="139.5" y="382.3">M4</text>
<text x="158.5" y="378.8">IO_L06N_2/D1/GCLK3</text>
<text x="425.9" y="382.3">USB-DSTB</text>
<text x="483.8" y="382.3">F1</text>
<text x="500.6" y="378.8">IO_L04N_3/LHCLK1</text>
<text x="83.8" y="389.2">LD5</text>
<text x="140.5" y="389.2">N4</text>
<text x="158.5" y="385.7">IO_L03P_2/D7/GCLK12</text>
<text x="425.9" y="389.2">LD7</text>
<text x="482.6" y="389.2">G1</text>
<text x="500.6" y="385.7">IO_L05P_3/LHCLK2</text>
<text x="158.5" y="392.7">IO_L03N_2/D6/GCLK13</text>
<text x="500.6" y="392.7">IO_L05N_3/LHCLK3/IRDY2</text>
<text x="83.8" y="396.2">LD0</text>
<text x="139.5" y="396.2">M5</text>
<text x="158.5" y="399.7">IO_L04P_2/D4/GCLK14</text>
<text x="425.9" y="396.2">SW4</text>
<text x="482.6" y="396.2">G3</text>
<text x="500.6" y="399.7">IO_L06P_3/LHCLK4/TRDY2</text>
<text x="83.8" y="403.2">LD4</text>
<text x="140.5" y="403.2">N5</text>
<text x="158.5" y="406.7">IO_L04N_2/D3/GCLK15</text>
<text x="425.9" y="403.2">USB-DB6</text>
<text x="482.6" y="403.2">H1</text>
<text x="500.6" y="406.7">IO_L06N_3/LHCLK5</text>
<text x="425.9" y="410.2">USB-DB5</text>
<text x="482.6" y="410.2">H2</text>
<text x="500.6" y="413.7">IO_L07P_3/LHCLK6</text>
<text x="425.9" y="417.1">USB-DB7</text>
<text x="482.6" y="417.1">H3</text>
<text x="500.6" y="420.6">IO_L07N_3/LHCLK7</text>
<text x="244.3" y="466">Note:</text>
<text x="211.4" y="473">Short DIV to 3.3V for 100MHz</text>
<text x="213.7" y="479.9">No shorting block for 50MHz</text>
<text x="212.4" y="486.9">Short DIV to GND for 25MHz</text>
<text x="41.9" y="500.9">VCC3V3</text>
<text x="321.2" y="500.9">VCC3V3</text>
<text x="523.7" y="500.9">Title</text>
<text x="743.6" y="500.9">Rev</text>
<text x="117" y="521.8">1</text>
<text x="173.2" y="521.8">3</text>
<text x="265.3" y="521.8">VCC3V3</text>
<text x="396.3" y="521.8">8</text>
<text x="452.5" y="521.8">1</text>
<text x="743.6" y="521.8">Copyright</text>
<text x="4.7" y="524.4">D</text>
<text x="130.6" y="525.3">V+</text>
<text x="154.5" y="525.3">OE</text>
<text x="409.9" y="525.3">VDD</text>
<text x="433.8" y="525.3">OE</text>
<text x="793.8" y="524.4">D</text>
<text x="151.8" y="532.3">DIV</text>
<text x="173.2" y="528.8">4</text>
<text x="523.7" y="528.8">Circuit</text>
<text x="117" y="535.8">2</text>
<text x="130.6" y="539.3">GND</text>
<text x="150" y="539.3">OUT</text>
<text x="173.2" y="535.8">5</text>
<text x="195.5" y="535.8">MCLK</text>
<text x="272.3" y="535.8">GND</text>
<text x="396.3" y="535.8">4</text>
<text x="409.9" y="539.3">GND</text>
<text x="429.3" y="539.3">OUT</text>
<text x="452.5" y="535.8">5</text>
<text x="474.8" y="535.8">UCLK</text>
<text x="523.7" y="542.7">Doc#</text>
<text x="544.6" y="546.2">500-155</text>
<text x="41.9" y="556.7">GND</text>
<text x="251.4" y="556.7">NO LOAD JP2</text>
<text x="321.2" y="556.7">GND</text>
<text x="523.7" y="556.7">Engineer</text>
<text x="551.6" y="556.7">CC</text>
<text x="523.7" y="563.7">Author</text>
<text x="551.6" y="563.7">GMA</text>
<text x="523.7" y="570.6">Date</text>
<text x="551.6" y="570.6">12/12/2008</text>
<text x="523.7" y="577.6">Sheet# 6</text>
<text x="558.6" y="577.6">out of</text>
<text x="579.6" y="577.6">7</text>
<text x="98.9" y="588.1">1</text>
<text x="299.6" y="588.1">2</text>
<text x="500.4" y="588.1">3</text>
<text x="701.1" y="588.1">4</text>
</g>
<g font-size="6.1" fill="#800000">
<text x="167.6" y="33.4">IC3A</text>
<text x="495.8" y="33.4">IC3B</text>
<text x="167.6" y="200.8">XC3S100E-CP132</text>
<text x="495.8" y="207.8">XC3S250E-CP132</text>
<text x="153.6" y="263.6">IC3C</text>
<text x="495.8" y="263.6">IC3D</text>
<text x="153.6" y="417.1">XC3S250E-CP132</text>
<text x="495.8" y="431.1">XC3S250E-CP132</text>
<text x="134.8" y="514.8">LTC6905</text>
<text x="415.5" y="514.8">SG8002</text>
<text x="74.7" y="532.3">C18</text>
<text x="354" y="532.3">C19</text>
<text x="74.7" y="539.3">0.47uF</text>
<text x="354" y="539.3">0.47uF</text>
<text x="125.7" y="549.7">IC5</text>
<text x="235.3" y="546.2">C20</text>
<text x="254.2" y="546.9">JP4</text>
<text x="405" y="549.7">Socket Only</text>
<text x="439.9" y="549.7">IC6</text>
<text x="235.3" y="553.2">1nF</text>
</g>
</svg>
